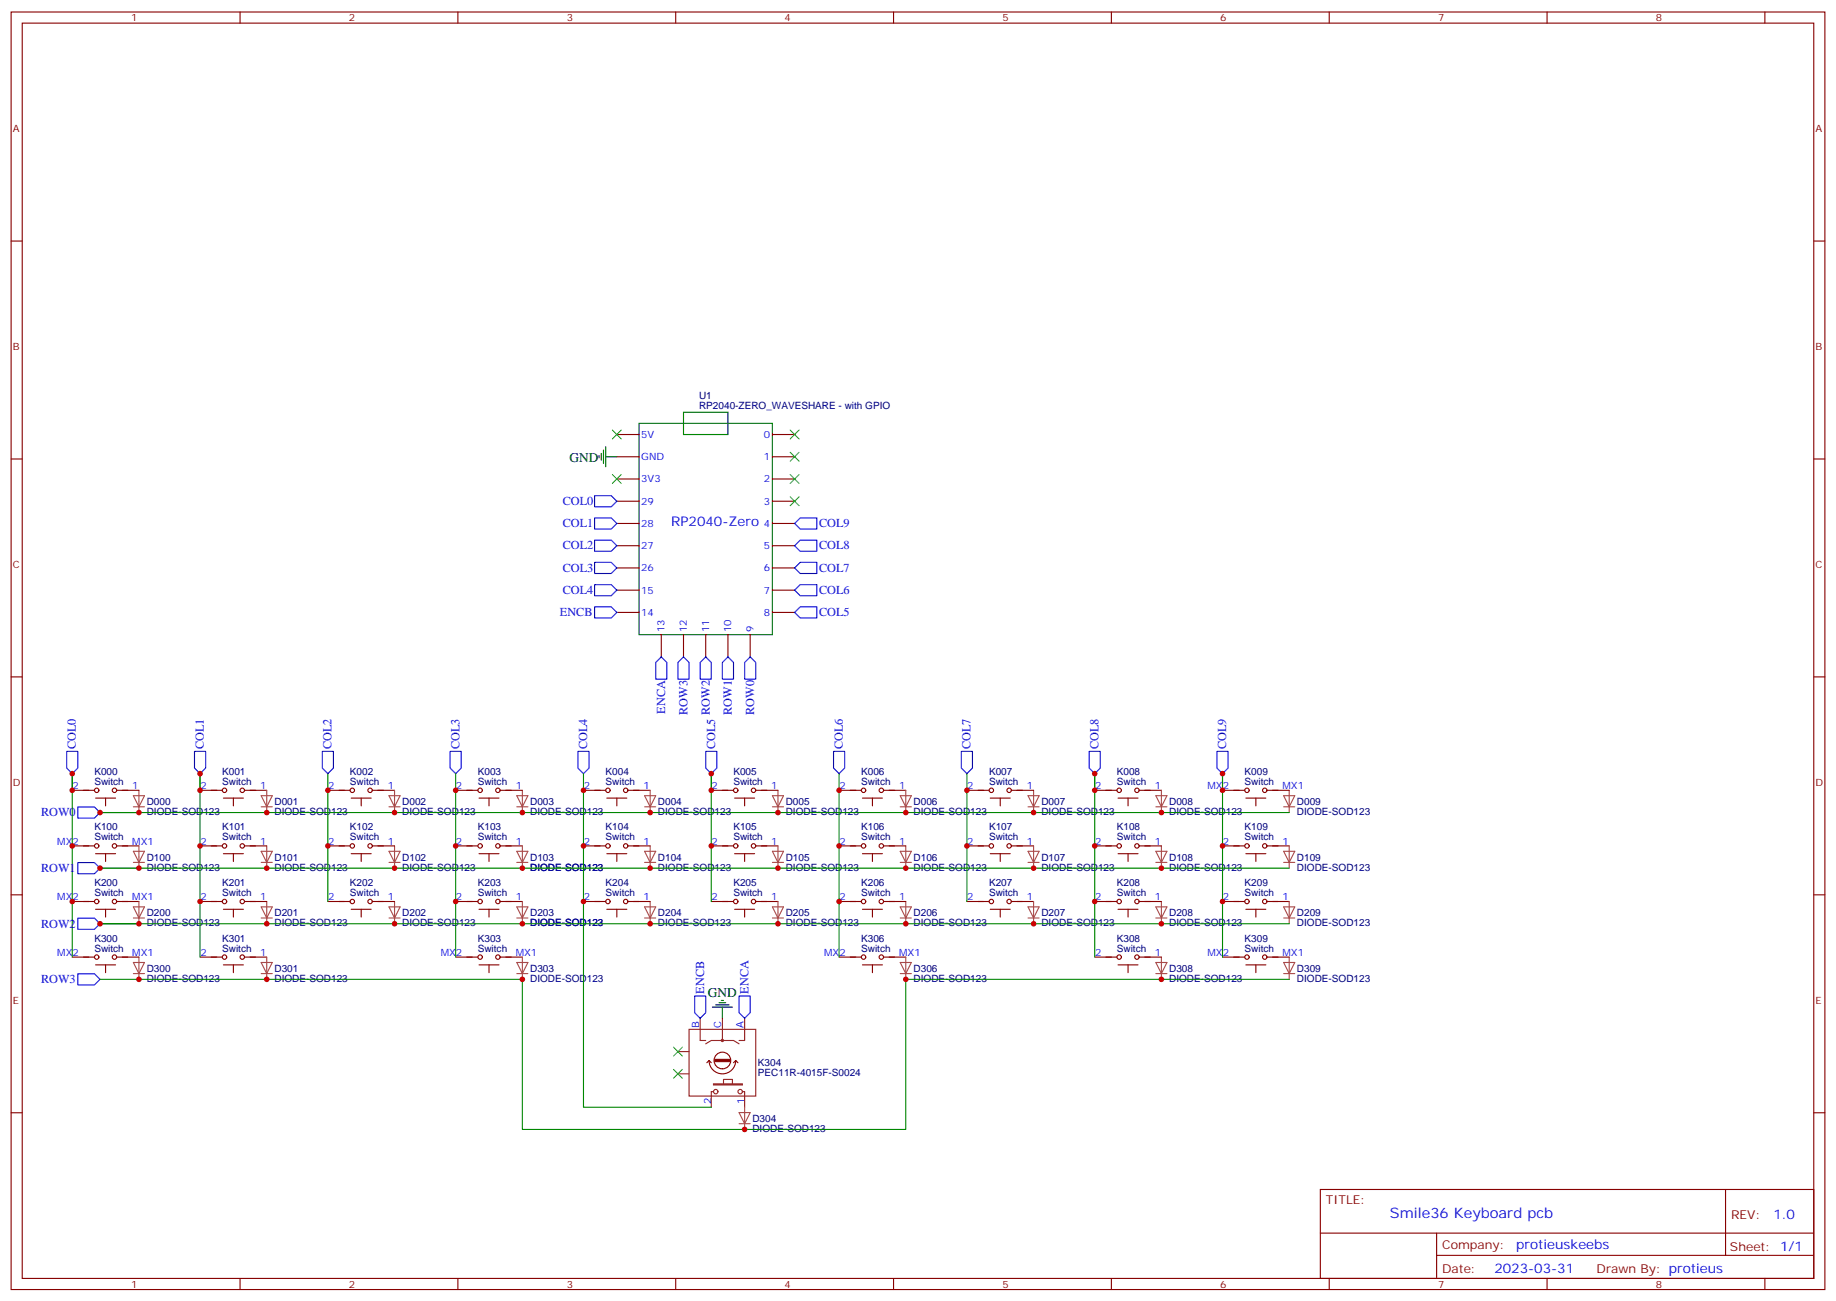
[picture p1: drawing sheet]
<svg xmlns="http://www.w3.org/2000/svg" width="583mm" height="413mm" viewBox="0 0 583 413" stroke-linecap="round" stroke-linejoin="round" font-family="sans-serif">
<g fill="none" stroke="#870000" stroke-width=".35">
<path d="M3.5 3.8h575.8v405.4h-575.8zM7.1 7.3h568.6v398.3h-568.6zM76.2 3.8v3.5M145.3 3.8v3.5M214.5 3.8v3.5M283.6 3.8v3.5M352.8 3.8v3.5M421.9 3.8v3.5M491.1 3.8v3.5M560.2 3.8v3.5M3.5 76.5h3.6M575.7 76.5h3.6"/>
<path d="M195.8 137.9h7M245.2 137.9h7M3.5 145.6h3.6M195.8 144.9h7M195.8 152h7M195.8 159h7M245.2 144.9h7M245.2 152h7M245.2 159h7M575.7 145.6h3.6M195.8 166.1h7M195.8 173.1h7"/>
<path d="M245.2 166.1h7M245.2 173.1h7M195.8 180.2h7M195.8 187.3h7M195.8 194.3h7M245.2 180.2h7M245.2 187.3h7M245.2 194.3h7M3.5 214.8h3.6M209.9 201.4v7M217 201.4v7M224 201.4v7"/>
<path d="M231.1 201.4v7M238.1 201.4v7M575.7 214.8h3.6M22.9 250.8h7.1M30.3 253.2h6.4M33.5 253.2v2.5M37 250.8h7.1M63.5 250.8h7.1M70.9 253.2h6.4M74.1 253.2v2.5M77.6 250.8h7.1M104.1 250.8h7"/>
<path d="M111.5 253.2h6.3M114.7 253.2v2.5M118.2 250.8h7M144.6 250.8h7.1M152 253.2h6.4M155.2 253.2v2.5M158.7 250.8h7.1M185.2 250.8h7.1M192.6 253.2h6.4M195.8 253.2v2.5M199.3 250.8h7.1M225.8 250.8h7"/>
<path d="M233.2 253.2h6.3M236.4 253.2v2.5M239.9 250.8h7M266.3 250.8h7.1M273.8 253.2h6.3M276.9 253.2v2.5M280.5 250.8h7M306.9 250.8h7.1M314.3 253.2h6.4M317.5 253.2v2.5M321 250.8h7.1M347.5 250.8h7"/>
<path d="M354.9 253.2h6.3M358.1 253.2v2.5M361.6 250.8h7.1M388.1 250.8h7M395.5 253.2h6.3M398.6 253.2v2.5M402.2 250.8h7M22.9 268.4h7.1M30.3 270.9h6.4M33.5 270.9v2.4M37 268.4h7.1M63.5 268.4h7.1"/>
<path d="M70.9 270.9h6.4M74.1 270.9v2.4M77.6 268.4h7.1M104.1 268.4h7M111.5 270.9h6.3M114.7 270.9v2.4M118.2 268.4h7M144.6 268.4h7.1M152 270.9h6.4M155.2 270.9v2.4M158.7 268.4h7.1M185.2 268.4h7.1"/>
<path d="M192.6 270.9h6.4M195.8 270.9v2.4M199.3 268.4h7.1M225.8 268.4h7M233.2 270.9h6.3M236.4 270.9v2.4M239.9 268.4h7M266.3 268.4h7.1M273.8 270.9h6.3M276.9 270.9v2.4M280.5 268.4h7M306.9 268.4h7.1"/>
<path d="M314.3 270.9h6.4M317.5 270.9v2.4M321 268.4h7.1M347.5 268.4h7M354.9 270.9h6.3M358.1 270.9v2.4M361.6 268.4h7.1M388.1 268.4h7M395.5 270.9h6.3M398.6 270.9v2.4M402.2 268.4h7M3.5 283.9h3.6"/>
<path d="M22.9 286h7.1M30.3 288.5h6.4M33.5 288.5v2.5M37 286h7.1M63.5 286h7.1M70.9 288.5h6.4M74.1 288.5v2.5M77.6 286h7.1M104.1 286h7M111.5 288.5h6.3M114.7 288.5v2.5M118.2 286h7"/>
<path d="M144.6 286h7.1M152 288.5h6.4M155.2 288.5v2.5M158.7 286h7.1M185.2 286h7.1M192.6 288.5h6.4M195.8 288.5v2.5M199.3 286h7.1M225.8 286h7M233.2 288.5h6.3M236.4 288.5v2.5M239.9 286h7"/>
<path d="M266.3 286h7.1M273.8 288.5h6.3M276.9 288.5v2.5M280.5 286h7M306.9 286h7.1M314.3 288.5h6.4M317.5 288.5v2.5M321 286h7.1M347.5 286h7M354.9 288.5h6.3M358.1 288.5v2.5M361.6 286h7.1"/>
<path d="M388.1 286h7M395.5 288.5h6.3M398.6 288.5v2.5M402.2 286h7M575.7 283.9h3.6M22.9 303.7h7.1M30.3 306.1h6.4M33.5 306.1v2.5M37 303.7h7.1M63.5 303.7h7.1M70.9 306.1h6.4M74.1 306.1v2.5"/>
<path d="M77.6 303.7h7.1M144.6 303.7h7.1M152 306.1h6.4M155.2 306.1v2.5M158.7 303.7h7.1M266.3 303.7h7.1M273.8 306.1h6.3M276.9 306.1v2.5M280.5 303.7h7M347.5 303.7h7M354.9 306.1h6.3M358.1 306.1v2.5"/>
<path d="M361.6 303.7h7.1M388.1 303.7h7M395.5 306.1h6.3M398.6 306.1v2.5M402.2 303.7h7M3.5 353.1h3.6M575.7 353.1h3.6M419.1 377.4h156.6v28.2h-156.6zM547.7 377.4v20.9M419.1 391.2h156.5M456 398.3h119.6M456 391.2v14.2"/>
<path d="M76.2 405.6v3.6M145.3 405.6v3.6M214.5 405.6v3.6M283.6 405.6v3.6M352.8 405.6v3.6M421.9 405.6v3.6M491.1 405.6v3.6M560.2 405.6v3.6"/>
<circle cx="30.7" cy="250.8" r=".71"/>
<circle cx="36.3" cy="250.8" r=".71"/>
<circle cx="71.3" cy="250.8" r=".71"/>
<circle cx="76.9" cy="250.8" r=".71"/>
<circle cx="111.8" cy="250.8" r=".71"/>
<circle cx="117.5" cy="250.8" r=".71"/>
<circle cx="152.4" cy="250.8" r=".71"/>
<circle cx="158" cy="250.8" r=".71"/>
<circle cx="193" cy="250.8" r=".71"/>
<circle cx="198.6" cy="250.8" r=".71"/>
<circle cx="233.5" cy="250.8" r=".71"/>
<circle cx="239.2" cy="250.8" r=".71"/>
<circle cx="274.1" cy="250.8" r=".71"/>
<circle cx="279.8" cy="250.8" r=".71"/>
<circle cx="314.7" cy="250.8" r=".71"/>
<circle cx="320.3" cy="250.8" r=".71"/>
<circle cx="355.2" cy="250.8" r=".71"/>
<circle cx="360.9" cy="250.8" r=".71"/>
<circle cx="395.8" cy="250.8" r=".71"/>
<circle cx="401.5" cy="250.8" r=".71"/>
<circle cx="30.7" cy="268.4" r=".71"/>
<circle cx="36.3" cy="268.4" r=".71"/>
<circle cx="71.3" cy="268.4" r=".71"/>
<circle cx="76.9" cy="268.4" r=".71"/>
<circle cx="111.8" cy="268.4" r=".71"/>
<circle cx="117.5" cy="268.4" r=".71"/>
<circle cx="152.4" cy="268.4" r=".71"/>
<circle cx="158" cy="268.4" r=".71"/>
<circle cx="193" cy="268.4" r=".71"/>
<circle cx="198.6" cy="268.4" r=".71"/>
<circle cx="233.5" cy="268.4" r=".71"/>
<circle cx="239.2" cy="268.4" r=".71"/>
<circle cx="274.1" cy="268.4" r=".71"/>
<circle cx="279.8" cy="268.4" r=".71"/>
<circle cx="314.7" cy="268.4" r=".71"/>
<circle cx="320.3" cy="268.4" r=".71"/>
<circle cx="355.2" cy="268.4" r=".71"/>
<circle cx="360.9" cy="268.4" r=".71"/>
<circle cx="395.8" cy="268.4" r=".71"/>
<circle cx="401.5" cy="268.4" r=".71"/>
<circle cx="30.7" cy="286" r=".71"/>
<circle cx="36.3" cy="286" r=".71"/>
<circle cx="71.3" cy="286" r=".71"/>
<circle cx="76.9" cy="286" r=".71"/>
<circle cx="111.8" cy="286" r=".71"/>
<circle cx="117.5" cy="286" r=".71"/>
<circle cx="152.4" cy="286" r=".71"/>
<circle cx="158" cy="286" r=".71"/>
<circle cx="193" cy="286" r=".71"/>
<circle cx="198.6" cy="286" r=".71"/>
<circle cx="233.5" cy="286" r=".71"/>
<circle cx="239.2" cy="286" r=".71"/>
<circle cx="274.1" cy="286" r=".71"/>
<circle cx="279.8" cy="286" r=".71"/>
<circle cx="314.7" cy="286" r=".71"/>
<circle cx="320.3" cy="286" r=".71"/>
<circle cx="355.2" cy="286" r=".71"/>
<circle cx="360.9" cy="286" r=".71"/>
<circle cx="395.8" cy="286" r=".71"/>
<circle cx="401.5" cy="286" r=".71"/>
<circle cx="30.7" cy="303.7" r=".71"/>
<circle cx="36.3" cy="303.7" r=".71"/>
<circle cx="71.3" cy="303.7" r=".71"/>
<circle cx="76.9" cy="303.7" r=".71"/>
<circle cx="152.4" cy="303.7" r=".71"/>
<circle cx="158" cy="303.7" r=".71"/>
<circle cx="274.1" cy="303.7" r=".71"/>
<circle cx="279.8" cy="303.7" r=".71"/>
<circle cx="355.2" cy="303.7" r=".71"/>
<circle cx="360.9" cy="303.7" r=".71"/>
<circle cx="395.8" cy="303.7" r=".71"/>
<circle cx="401.5" cy="303.7" r=".71"/>
</g>
<path d="M202.8 134.3h42.4v67.1h-42.4zM217 130.8h14.1v7.1h-14.1zM190.1 144.6v.7M190.9 143.9v2.1M191.6 142.8v4.2M192.3 144.9h3.5M192.3 141.7v6.4M226.1 319.5h6.4M227.2 318.8h4.2M228.2 318.1h2.2M229 317.4h.7M229.3 319.5v3.6" fill="none" stroke="#000" stroke-width=".35"/>
<g fill="none" stroke="#a64a4a" stroke-width=".35">
<path d="M42.3 252.5h3.6l-1.8 3.5zM42.3 256h3.6M44.1 250.8v3.4M44.1 254.3v3.5M82.9 256h3.5M82.9 252.5h3.5l-1.7 3.5zM84.7 250.8v3.4M84.7 254.3v3.5M123.5 256h3.5M123.5 252.5h3.5l-1.8 3.5zM125.2 250.8v3.4M125.2 254.3v3.5"/>
<path d="M164 256h3.6M164 252.5h3.6l-1.8 3.5zM165.8 250.8v3.4M165.8 254.3v3.5M204.6 256h3.5M204.6 252.5h3.5l-1.7 3.5zM206.4 250.8v3.4M206.4 254.3v3.5M245.2 256h3.5M245.2 252.5h3.5l-1.8 3.5zM246.9 250.8v3.4M246.9 254.3v3.5"/>
<path d="M285.8 256h3.5M285.8 252.5h3.5l-1.8 3.5zM287.5 250.8v3.4M287.5 254.3v3.5M326.3 256h3.5M326.3 252.5h3.5l-1.7 3.5zM328.1 250.8v3.4M328.1 254.3v3.5M366.9 256h3.5M366.9 252.5h3.5l-1.7 3.5zM368.7 250.8v3.4M368.7 254.3v3.5"/>
<path d="M407.5 256h3.5M407.5 252.5h3.5l-1.8 3.5zM409.2 250.8v3.4M409.2 254.3v3.5M42.3 273.6h3.6M42.3 270.1h3.6l-1.8 3.5zM44.1 268.4v3.5M44.1 272v3.4M82.9 273.6h3.5M82.9 270.1h3.5l-1.7 3.5zM84.7 268.4v3.5M84.7 272v3.4"/>
<path d="M123.5 273.6h3.5M123.5 270.1h3.5l-1.8 3.5zM125.2 268.4v3.5M125.2 272v3.4M164 273.6h3.6M164 270.1h3.6l-1.8 3.5zM165.8 268.4v3.5M165.8 272v3.4M204.6 273.6h3.5M204.6 270.1h3.5l-1.7 3.5zM206.4 268.4v3.5M206.4 272v3.4"/>
<path d="M245.2 273.6h3.5M245.2 270.1h3.5l-1.8 3.5zM246.9 268.4v3.5M246.9 272v3.4M285.8 273.6h3.5M285.8 270.1h3.5l-1.8 3.5zM287.5 268.4v3.5M287.5 272v3.4M326.3 273.6h3.5M326.3 270.1h3.5l-1.7 3.5zM328.1 268.4v3.5M328.1 272v3.4"/>
<path d="M366.9 270.1h3.5l-1.7 3.5zM366.9 273.6h3.5M368.7 268.4v3.5M368.7 272v3.4M407.5 273.6h3.5M407.5 270.1h3.5l-1.8 3.5zM409.2 268.4v3.5M409.2 272v3.4M42.3 291.3h3.6M42.3 287.7h3.6l-1.8 3.6zM44.1 286v3.5M44.1 289.6v3.5"/>
<path d="M82.9 291.3h3.5M82.9 287.7h3.5l-1.7 3.6zM84.7 286v3.5M84.7 289.6v3.5M123.5 291.3h3.5M123.5 287.7h3.5l-1.8 3.6zM125.2 286v3.5M125.2 289.6v3.5M164 291.3h3.6M164 287.7h3.6l-1.8 3.6zM165.8 286v3.5M165.8 289.6v3.5"/>
<path d="M204.6 291.3h3.5M204.6 287.7h3.5l-1.7 3.6zM206.4 286v3.5M206.4 289.6v3.5M245.2 291.3h3.5M245.2 287.7h3.5l-1.8 3.6zM246.9 286v3.5M246.9 289.6v3.5M285.8 291.3h3.5M285.8 287.7h3.5l-1.8 3.6zM287.5 286v3.5M287.5 289.6v3.5"/>
<path d="M326.3 291.3h3.5M326.3 287.7h3.5l-1.7 3.6zM328.1 286v3.5M328.1 289.6v3.5M366.9 287.7h3.5l-1.7 3.6zM366.9 291.3h3.5M368.7 286v3.5M368.7 289.6v3.5M407.5 291.3h3.5M407.5 287.7h3.5l-1.8 3.6zM409.2 286v3.5M409.2 289.6v3.5"/>
<path d="M42.3 305.4h3.6l-1.8 3.5zM42.3 308.9h3.6M44.1 303.7v3.4M44.1 307.3v3.4M82.9 308.9h3.5M82.9 305.4h3.5l-1.7 3.5zM84.7 303.7v3.4M84.7 307.3v3.4M164 308.9h3.6M164 305.4h3.6l-1.8 3.5zM165.8 303.7v3.4M165.8 307.3v3.4"/>
<path d="M285.8 308.9h3.5M285.8 305.4h3.5l-1.8 3.5zM287.5 303.7v3.4M287.5 307.3v3.4M366.9 308.9h3.5M366.9 305.4h3.5l-1.7 3.5zM368.7 303.7v3.4M368.7 307.3v3.4M407.5 308.9h3.5M407.5 305.4h3.5l-1.8 3.5zM409.2 303.7v3.4M409.2 307.3v3.4"/>
<path d="M234.6 353h3.5l-1.7 3.5zM234.6 356.5h3.5M236.4 351.3v3.5M236.4 354.9v3.5"/>
</g>
<g fill="none" stroke="#8c2424" stroke-width=".35">
<path d="M215.2 333.7h3.5M218.7 326.6h21.2v21.2h-21.2zM222.2 323.1v7h1.8M224 331.2l1.8-1.1h7l1.8 1.1M229.3 323.1v7M236.4 323.1v7h-1.8M215.2 340.7h3.5M226.5 343.9h9.2v.3h-9.2zM226.5 346.4h-.7v4.9M229.7 343.9v-1.4h2.8v1.4M235.7 346.4h.7v4.9"/>
<circle cx="229.3" cy="330.1" r=".35"/>
<circle cx="227.2" cy="346.4" r=".71"/>
<circle cx="235" cy="346.4" r=".71"/>
</g>
<path d="M225.1 336.5a4.2 4.2 0 0 0 4.2 4.2 4.2 4.2 0 0 0 4.2-4.2M225.1 336.5l-.7 .7M225.1 336.5l.7 .7M226.8 336.1h5M226.8 336.5h5M226.8 336.8h5M229.2 339.1a2.65 2.65 0 0 1-2.2-3.8 2.65 2.65 0 0 1 4.4-.4 2.65 2.65 0 0 1-1.5 4.2h-.6M233.5 336.5l-.7 .7M233.5 336.5l.7 .7" fill="none" stroke="#850000" stroke-width=".35"/>
<g fill="none" stroke="#008700" stroke-width=".35">
<path d="M22.9 245.5v58.2M31.7 257.8h377.5M63.5 245.5v58.2M104.1 245.5v40.5M144.6 245.5v58.2M185.2 245.5v105.8h40.6M225.8 245.5v40.5M266.3 245.5v58.2M306.9 245.5v40.5M347.5 245.5v58.2M388.1 245.5v58.2M31.7 275.4h377.5"/>
<path d="M31.7 293.1h377.5M31.7 310.7h134.1v47.7h121.7v-47.7h121.7"/>
</g>
<g fill="none" stroke="#00f" stroke-width=".35">
<path d="M188.7 157.3h5.3l1.8 1.7-1.8 1.8h-5.3zM188.7 164.3h5.3l1.8 1.8-1.8 1.8h-5.3zM188.7 171.4h5.3l1.8 1.7-1.8 1.8h-5.3zM188.7 178.4h5.3l1.8 1.8-1.8 1.8h-5.3zM252.2 173.1l1.8-1.7h5.3v3.5h-5.3zM252.2 166.1l1.8-1.8h5.3v3.6h-5.3zM188.7 185.5h5.3l1.8 1.8-1.8 1.7h-5.3zM188.7 192.5h5.3l1.8 1.8-1.8 1.8h-5.3zM252.2 194.3l1.8-1.8h5.3v3.6h-5.3zM252.2 187.3l1.8-1.8h5.3v3.5h-5.3zM252.2 180.2l1.8-1.8h5.3v3.6h-5.3zM208.1 210.2l1.8-1.8 1.8 1.8v5.3h-3.6z"/>
<path d="M217 208.4l1.7 1.8v5.3h-3.5v-5.3zM224 208.4l1.8 1.8v5.3h-3.6v-5.3zM231.1 208.4l1.7 1.8v5.3h-3.5v-5.3zM238.1 208.4l1.8 1.8v5.3h-3.5v-5.3zM21.2 238.4h3.5v5.3l-1.8 1.8-1.7-1.8zM61.7 238.4h3.6v5.3l-1.8 1.8-1.8-1.8zM102.3 238.4h3.5v5.3l-1.7 1.8-1.8-1.8zM142.9 238.4h3.5v5.3l-1.8 1.8-1.7-1.8zM183.4 238.4h3.6v5.3l-1.8 1.8-1.8-1.8zM224 238.4h3.5v5.3l-1.7 1.8-1.8-1.8zM264.6 238.4h3.5v5.3l-1.8 1.8-1.7-1.8zM305.2 238.4h3.5v5.3l-1.8 1.8-1.7-1.8z"/>
<path d="M345.7 238.4h3.5v5.3l-1.7 1.8-1.8-1.8zM386.3 238.4h3.5v5.3l-1.7 1.8-1.8-1.8zM24.7 256h5.3l1.7 1.8-1.7 1.8h-5.3zM24.7 273.7h5.3l1.7 1.7-1.7 1.8h-5.3zM24.7 291.3h5.3l1.7 1.8-1.7 1.8h-5.3zM24.7 309h5.3l1.7 1.7-1.7 1.8h-5.3zM220.5 316h3.5v5.3l-1.8 1.8-1.7-1.8zM234.6 316h3.5v5.3l-1.7 1.8-1.8-1.8z"/>
</g>
<g fill="none" stroke="#3c3" stroke-width=".35">
<path d="M194.4 136.5l2.8 2.8M197.2 136.5l-2.8 2.8M250.8 136.5l2.8 2.8M253.6 136.5l-2.8 2.8M194.4 150.6l2.8 2.8M197.2 150.6l-2.8 2.8M250.8 157.6l2.8 2.8M250.8 150.6l2.8 2.8M250.8 143.5l2.8 2.8M253.6 157.6l-2.8 2.8M253.6 150.6l-2.8 2.8M253.6 143.5l-2.8 2.8"/>
<path d="M213.8 332.2l2.8 2.9M213.8 339.3l2.8 2.8M216.6 332.2l-2.8 2.9M216.6 339.3l-2.8 2.8"/>
</g>
<g fill="#c00">
<circle cx="84.7" cy="257.8" r=".88"/>
<circle cx="125.2" cy="257.8" r=".88"/>
<circle cx="165.8" cy="257.8" r=".88"/>
<circle cx="206.4" cy="257.8" r=".88"/>
<circle cx="246.9" cy="257.8" r=".88"/>
<circle cx="287.5" cy="257.8" r=".88"/>
<circle cx="328.1" cy="257.8" r=".88"/>
<circle cx="368.7" cy="257.8" r=".88"/>
<circle cx="84.7" cy="275.4" r=".88"/>
<circle cx="125.2" cy="275.4" r=".88"/>
<circle cx="165.8" cy="275.4" r=".88"/>
<circle cx="206.4" cy="275.4" r=".88"/>
<circle cx="246.9" cy="275.4" r=".88"/>
<circle cx="287.5" cy="275.4" r=".88"/>
<circle cx="328.1" cy="275.4" r=".88"/>
<circle cx="368.7" cy="275.4" r=".88"/>
<circle cx="84.7" cy="293.1" r=".88"/>
<circle cx="125.2" cy="293.1" r=".88"/>
<circle cx="165.8" cy="293.1" r=".88"/>
<circle cx="206.4" cy="293.1" r=".88"/>
<circle cx="246.9" cy="293.1" r=".88"/>
<circle cx="287.5" cy="293.1" r=".88"/>
<circle cx="328.1" cy="293.1" r=".88"/>
<circle cx="368.7" cy="293.1" r=".88"/>
<circle cx="22.9" cy="268.4" r=".88"/>
<circle cx="22.9" cy="286" r=".88"/>
<circle cx="63.5" cy="268.4" r=".88"/>
<circle cx="63.5" cy="286" r=".88"/>
<circle cx="225.8" cy="268.4" r=".88"/>
<circle cx="347.5" cy="268.4" r=".88"/>
<circle cx="347.5" cy="286" r=".88"/>
<circle cx="388.1" cy="268.4" r=".88"/>
<circle cx="388.1" cy="286" r=".88"/>
<circle cx="22.9" cy="250.8" r=".88"/>
<circle cx="63.5" cy="250.8" r=".88"/>
<circle cx="225.8" cy="250.8" r=".88"/>
<circle cx="388.1" cy="250.8" r=".88"/>
<circle cx="44.1" cy="257.8" r=".88"/>
<circle cx="44.1" cy="275.4" r=".88"/>
<circle cx="44.1" cy="293.1" r=".88"/>
<circle cx="22.9" cy="245.5" r=".88"/>
<circle cx="63.5" cy="245.5" r=".88"/>
<circle cx="225.8" cy="245.5" r=".88"/>
<circle cx="347.5" cy="245.5" r=".88"/>
<circle cx="388.1" cy="245.5" r=".88"/>
<circle cx="31.8" cy="293.1" r=".88"/>
<circle cx="31.8" cy="275.4" r=".88"/>
<circle cx="31.8" cy="257.8" r=".88"/>
<circle cx="104.1" cy="250.8" r=".88"/>
<circle cx="104.1" cy="268.4" r=".88"/>
<circle cx="306.9" cy="250.8" r=".88"/>
<circle cx="306.9" cy="268.4" r=".88"/>
<circle cx="144.6" cy="250.8" r=".88"/>
<circle cx="144.6" cy="268.4" r=".88"/>
<circle cx="144.6" cy="286" r=".88"/>
<circle cx="266.3" cy="250.8" r=".88"/>
<circle cx="266.3" cy="268.4" r=".88"/>
<circle cx="266.3" cy="286" r=".88"/>
<circle cx="347.5" cy="250.8" r=".88"/>
<circle cx="185.2" cy="286" r=".88"/>
<circle cx="185.2" cy="268.4" r=".88"/>
<circle cx="44.1" cy="310.7" r=".88"/>
<circle cx="84.7" cy="310.7" r=".88"/>
<circle cx="165.8" cy="310.7" r=".88"/>
<circle cx="287.5" cy="310.7" r=".88"/>
<circle cx="368.7" cy="310.7" r=".88"/>
<circle cx="236.4" cy="358.4" r=".88"/>
<circle cx="185.2" cy="250.8" r=".88"/>
</g>
<text font-size="4.6" fill="#00f" x="441.2" y="386.4">Smile36 Keyboard pcb</text>
<g font-size="4.2">
<text x="180.8" y="146.5">GND</text>
<text x="224.7" y="316.4">GND</text>
</g>
<g font-size="4.2" fill="#00f">
<text x="213.1" y="166.8">RP2040-Zero</text>
<text x="562.9" y="386.7">1.0</text>
<text x="481.3" y="396.2">protieuskeebs</text>
<text x="474.4" y="404">2023-03-31</text>
</g>
<g font-size="3.9" fill="#00f">
<text x="178.6" y="160.2">COL0</text>
<text x="178.6" y="167.3">COL1</text>
<text x="260" y="167.3">COL9</text>
<text x="178.6" y="174.3">COL2</text>
<text x="260" y="174.3">COL8</text>
<text x="178.6" y="181.4">COL3</text>
<text x="260" y="181.4">COL7</text>
<text x="178.6" y="188.4">COL4</text>
<text x="260" y="188.4">COL6</text>
<text x="177.7" y="195.5">ENCB</text>
<text x="260" y="195.5">COL5</text>
<text x="211.1" y="226.4" transform="rotate(-90 211.1 226.4)">ENCA</text>
<text x="218.2" y="226.8" transform="rotate(-90 218.2 226.8)">ROW3</text>
<text x="225.3" y="226.8" transform="rotate(-90 225.3 226.8)">ROW2</text>
<text x="232.3" y="226.8" transform="rotate(-90 232.3 226.8)">ROW1</text>
<text x="239.4" y="226.8" transform="rotate(-90 239.4 226.8)">ROW0</text>
<text x="24.1" y="237.7" transform="rotate(-90 24.1 237.7)">COL0</text>
<text x="64.7" y="237.7" transform="rotate(-90 64.7 237.7)">COL1</text>
<text x="105.3" y="237.7" transform="rotate(-90 105.3 237.7)">COL2</text>
<text x="145.8" y="237.7" transform="rotate(-90 145.8 237.7)">COL3</text>
<text x="186.4" y="237.7" transform="rotate(-90 186.4 237.7)">COL4</text>
<text x="227" y="237.7" transform="rotate(-90 227 237.7)">COL5</text>
<text x="267.5" y="237.7" transform="rotate(-90 267.5 237.7)">COL6</text>
<text x="308.1" y="237.7" transform="rotate(-90 308.1 237.7)">COL7</text>
<text x="348.7" y="237.7" transform="rotate(-90 348.7 237.7)">COL8</text>
<text x="389.2" y="237.7" transform="rotate(-90 389.2 237.7)">COL9</text>
<text x="13" y="259.1">ROW0</text>
<text x="13" y="276.7">ROW1</text>
<text x="13" y="294.4">ROW2</text>
<text x="13" y="312">ROW3</text>
<text x="223.5" y="315.3" transform="rotate(-90 223.5 315.3)">ENCB</text>
<text x="237.6" y="315.3" transform="rotate(-90 237.6 315.3)">ENCA</text>
</g>
<g font-size="3.9" fill="#800">
<text x="420.9" y="382">TITLE:</text>
<text x="549.5" y="386.7">REV:</text>
<text x="457.8" y="396.2">Company:</text>
<text x="549.1" y="396.8">Sheet: 1/1</text>
<text x="457.8" y="403.9">Date:</text>
<text x="506.8" y="403.9">Drawn By: protieus</text>
</g>
<g font-size="3.2" fill="#800">
<text x="41.6" y="6.8">1</text>
<text x="110.8" y="6.8">2</text>
<text x="179.9" y="6.8">3</text>
<text x="249.1" y="6.8">4</text>
<text x="318.2" y="6.8">5</text>
<text x="387.3" y="6.8">6</text>
<text x="456.5" y="6.8">7</text>
<text x="525.6" y="6.8">8</text>
<text x="4.1" y="41.9">A</text>
<text x="576.3" y="41.9">A</text>
<text x="4.1" y="111.1">B</text>
<text x="576.3" y="111.1">B</text>
<text x="4.1" y="180.2">C</text>
<text x="576.3" y="180.2">C</text>
<text x="4.1" y="249.3">D</text>
<text x="576.3" y="249.3">D</text>
<text x="4.1" y="318.5">E</text>
<text x="576.3" y="318.5">E</text>
<text x="41.6" y="408.6">1</text>
<text x="110.8" y="408.6">2</text>
<text x="179.9" y="408.6">3</text>
<text x="249.1" y="408.6">4</text>
<text x="318.2" y="408.6">5</text>
<text x="387.3" y="408.6">6</text>
<text x="456.5" y="408.6">7</text>
<text x="525.6" y="408.6">8</text>
</g>
<g font-size="3.2" fill="#000080">
<text x="221.9" y="129.8">RP2040-ZERO_WAVESHARE - with GPIO</text>
<text x="221.9" y="126.7">U1</text>
<text x="29.9" y="245.8">K000</text>
<text x="70.5" y="245.8">K001</text>
<text x="111.1" y="245.8">K002</text>
<text x="151.7" y="245.8">K003</text>
<text x="192.2" y="245.8">K004</text>
<text x="232.8" y="245.8">K005</text>
<text x="273.4" y="245.8">K006</text>
<text x="313.9" y="245.8">K007</text>
<text x="354.5" y="245.8">K008</text>
<text x="395.1" y="245.8">K009</text>
<text x="29.9" y="249">Switch</text>
<text x="70.5" y="249">Switch</text>
<text x="111.1" y="249">Switch</text>
<text x="151.7" y="249">Switch</text>
<text x="192.2" y="249">Switch</text>
<text x="232.8" y="249">Switch</text>
<text x="273.4" y="249">Switch</text>
<text x="313.9" y="249">Switch</text>
<text x="354.5" y="249">Switch</text>
<text x="395.1" y="249">Switch</text>
<text x="46.6" y="255.5">D000</text>
<text x="87.1" y="255.5">D001</text>
<text x="127.7" y="255.5">D002</text>
<text x="168.3" y="255.5">D003</text>
<text x="208.8" y="255.5">D004</text>
<text x="249.4" y="255.5">D005</text>
<text x="290" y="255.5">D006</text>
<text x="330.6" y="255.5">D007</text>
<text x="371.1" y="255.5">D008</text>
<text x="411.7" y="255.4">D009</text>
<text x="29.9" y="263.5">K100</text>
<text x="46.6" y="258.6">DIODE-SOD123</text>
<text x="70.5" y="263.5">K101</text>
<text x="87.1" y="258.6">DIODE-SOD123</text>
<text x="111.1" y="263.5">K102</text>
<text x="127.7" y="258.6">DIODE-SOD123</text>
<text x="151.7" y="263.5">K103</text>
<text x="168.3" y="258.6">DIODE-SOD123</text>
<text x="192.2" y="263.5">K104</text>
<text x="208.8" y="258.6">DIODE-SOD123</text>
<text x="232.8" y="263.5">K105</text>
<text x="249.4" y="258.6">DIODE-SOD123</text>
<text x="273.4" y="263.5">K106</text>
<text x="290" y="258.6">DIODE-SOD123</text>
<text x="313.9" y="263.5">K107</text>
<text x="330.6" y="258.6">DIODE-SOD123</text>
<text x="354.5" y="263.5">K108</text>
<text x="371.1" y="258.6">DIODE-SOD123</text>
<text x="395.1" y="263.5">K109</text>
<text x="411.7" y="258.6">DIODE-SOD123</text>
<text x="29.9" y="266.6">Switch</text>
<text x="70.5" y="266.6">Switch</text>
<text x="111.1" y="266.6">Switch</text>
<text x="151.7" y="266.6">Switch</text>
<text x="192.2" y="266.6">Switch</text>
<text x="232.8" y="266.6">Switch</text>
<text x="273.4" y="266.6">Switch</text>
<text x="313.9" y="266.6">Switch</text>
<text x="354.5" y="266.6">Switch</text>
<text x="395.1" y="266.6">Switch</text>
<text x="46.6" y="273.1">D100</text>
<text x="87.1" y="273.1">D101</text>
<text x="127.7" y="273.1">D102</text>
<text x="168.3" y="273.1">D103</text>
<text x="208.8" y="273.1">D104</text>
<text x="249.4" y="273.1">D105</text>
<text x="290" y="273.1">D106</text>
<text x="330.6" y="273.1">D107</text>
<text x="371.1" y="273.1">D108</text>
<text x="411.7" y="273.1">D109</text>
<text x="29.9" y="281.1">K200</text>
<text x="46.6" y="276.3">DIODE-SOD123</text>
<text x="70.5" y="281.1">K201</text>
<text x="87.1" y="276.3">DIODE-SOD123</text>
<text x="111.1" y="281.1">K202</text>
<text x="127.7" y="276.3">DIODE-SOD123</text>
<text x="151.7" y="281.1">K203</text>
<text x="168.3" y="276.3">DIODE-SOD123</text>
<text x="192.2" y="281.1">K204</text>
<text x="208.8" y="276.3">DIODE-SOD123</text>
<text x="232.8" y="281.1">K205</text>
<text x="249.4" y="276.3">DIODE-SOD123</text>
<text x="273.4" y="281.1">K206</text>
<text x="290" y="276.3">DIODE-SOD123</text>
<text x="313.9" y="281.1">K207</text>
<text x="330.6" y="276.3">DIODE-SOD123</text>
<text x="354.5" y="281.1">K208</text>
<text x="371.1" y="276.3">DIODE-SOD123</text>
<text x="395.1" y="281.1">K209</text>
<text x="411.7" y="276.2">DIODE-SOD123</text>
<text x="29.9" y="284.3">Switch</text>
<text x="70.5" y="284.3">Switch</text>
<text x="111.1" y="284.3">Switch</text>
<text x="151.7" y="284.3">Switch</text>
<text x="192.2" y="284.3">Switch</text>
<text x="232.8" y="284.3">Switch</text>
<text x="273.4" y="284.3">Switch</text>
<text x="313.9" y="284.3">Switch</text>
<text x="354.5" y="284.3">Switch</text>
<text x="395.1" y="284.3">Switch</text>
<text x="46.6" y="293.9">DIODE-SOD123</text>
<text x="46.6" y="290.7">D200</text>
<text x="87.1" y="293.9">DIODE-SOD123</text>
<text x="87.1" y="290.7">D201</text>
<text x="127.7" y="293.9">DIODE-SOD123</text>
<text x="127.7" y="290.7">D202</text>
<text x="168.3" y="293.9">DIODE-SOD123</text>
<text x="168.3" y="290.7">D203</text>
<text x="208.8" y="293.9">DIODE-SOD123</text>
<text x="208.8" y="290.7">D204</text>
<text x="249.4" y="293.9">DIODE-SOD123</text>
<text x="249.4" y="290.7">D205</text>
<text x="290" y="293.9">DIODE-SOD123</text>
<text x="290" y="290.7">D206</text>
<text x="330.6" y="293.9">DIODE-SOD123</text>
<text x="330.6" y="290.7">D207</text>
<text x="371.1" y="293.9">DIODE-SOD123</text>
<text x="371.1" y="290.7">D208</text>
<text x="411.7" y="293.9">DIODE-SOD123</text>
<text x="411.7" y="290.7">D209</text>
<text x="29.9" y="298.7">K300</text>
<text x="70.5" y="298.7">K301</text>
<text x="151.7" y="298.7">K303</text>
<text x="273.4" y="298.7">K306</text>
<text x="354.5" y="298.7">K308</text>
<text x="395.1" y="298.7">K309</text>
<text x="29.9" y="301.9">Switch</text>
<text x="70.5" y="301.9">Switch</text>
<text x="151.7" y="301.9">Switch</text>
<text x="273.4" y="301.9">Switch</text>
<text x="354.5" y="301.9">Switch</text>
<text x="395.1" y="301.9">Switch</text>
<text x="46.6" y="311.5">DIODE-SOD123</text>
<text x="46.6" y="308.4">D300</text>
<text x="87.1" y="311.5">DIODE-SOD123</text>
<text x="87.1" y="308.4">D301</text>
<text x="168.3" y="311.5">DIODE-SOD123</text>
<text x="168.3" y="308.4">D303</text>
<text x="290" y="311.5">DIODE-SOD123</text>
<text x="290" y="308.4">D306</text>
<text x="371.1" y="311.5">DIODE-SOD123</text>
<text x="371.1" y="308.4">D308</text>
<text x="411.7" y="311.5">DIODE-SOD123</text>
<text x="411.7" y="308.4">D309</text>
<text x="240.6" y="341.4">PEC11R-4015F-S0024</text>
<text x="240.6" y="338.3">K304</text>
<text x="238.8" y="359.2">DIODE-SOD123</text>
<text x="238.8" y="356">D304</text>
</g>
<g font-size="3.2" fill="#00f">
<text x="203.6" y="138.9">5V</text>
<text x="242.5" y="138.9">0</text>
<text x="203.6" y="146">GND</text>
<text x="242.5" y="146">1</text>
<text x="203.6" y="153">3V3</text>
<text x="242.5" y="153">2</text>
<text x="203.6" y="160.1">29</text>
<text x="242.5" y="160.1">3</text>
<text x="203.6" y="167.1">28</text>
<text x="242.5" y="167.1">4</text>
<text x="203.6" y="174.2">27</text>
<text x="242.5" y="174.2">5</text>
<text x="203.6" y="181.3">26</text>
<text x="242.5" y="181.3">6</text>
<text x="203.6" y="188.3">15</text>
<text x="242.5" y="188.3">7</text>
<text x="203.6" y="195.4">14</text>
<text x="242.5" y="195.4">8</text>
<text x="211" y="200.7" transform="rotate(-90 211 200.7)">13</text>
<text x="218" y="200.7" transform="rotate(-90 218 200.7)">12</text>
<text x="225.1" y="200.7" transform="rotate(-90 225.1 200.7)">11</text>
<text x="232.1" y="200.7" transform="rotate(-90 232.1 200.7)">10</text>
<text x="239.2" y="200.7" transform="rotate(-90 239.2 200.7)">9</text>
<text x="23" y="250.4">2</text>
<text x="42" y="250.4">1</text>
<text x="63.6" y="250.4">2</text>
<text x="82.5" y="250.4">1</text>
<text x="104.2" y="250.4">2</text>
<text x="123.1" y="250.4">1</text>
<text x="144.7" y="250.4">2</text>
<text x="163.7" y="250.4">1</text>
<text x="185.3" y="250.4">2</text>
<text x="204.3" y="250.4">1</text>
<text x="225.9" y="250.4">2</text>
<text x="244.8" y="250.4">1</text>
<text x="266.4" y="250.4">2</text>
<text x="285.4" y="250.4">1</text>
<text x="307" y="250.4">2</text>
<text x="326" y="250.4">1</text>
<text x="347.6" y="250.4">2</text>
<text x="366.5" y="250.4">1</text>
<text x="383.3" y="250.4">MX2</text>
<text x="407.1" y="250.4">MX1</text>
<text x="18.2" y="268">MX2</text>
<text x="42" y="268">MX1</text>
<text x="63.6" y="268">2</text>
<text x="82.5" y="268">1</text>
<text x="104.2" y="268">2</text>
<text x="123.1" y="268">1</text>
<text x="144.7" y="268">2</text>
<text x="163.7" y="268">1</text>
<text x="185.3" y="268">2</text>
<text x="204.3" y="268">1</text>
<text x="225.9" y="268">2</text>
<text x="244.8" y="268">1</text>
<text x="266.4" y="268">2</text>
<text x="285.4" y="268">1</text>
<text x="307" y="268">2</text>
<text x="326" y="268">1</text>
<text x="347.6" y="268">2</text>
<text x="366.5" y="268">1</text>
<text x="388.2" y="268">2</text>
<text x="407.1" y="268">1</text>
<text x="18.2" y="285.7">MX2</text>
<text x="42" y="285.7">MX1</text>
<text x="63.6" y="285.7">2</text>
<text x="82.5" y="285.7">1</text>
<text x="104.2" y="285.7">2</text>
<text x="123.1" y="285.7">1</text>
<text x="144.7" y="285.7">2</text>
<text x="163.7" y="285.7">1</text>
<text x="185.3" y="285.7">2</text>
<text x="204.3" y="285.7">1</text>
<text x="225.9" y="285.7">2</text>
<text x="244.8" y="285.7">1</text>
<text x="266.4" y="285.7">2</text>
<text x="285.4" y="285.7">1</text>
<text x="307" y="285.7">2</text>
<text x="326" y="285.7">1</text>
<text x="347.6" y="285.7">2</text>
<text x="366.5" y="285.7">1</text>
<text x="388.2" y="285.7">2</text>
<text x="407.1" y="285.7">1</text>
<text x="18.2" y="303.3">MX2</text>
<text x="42" y="303.3">MX1</text>
<text x="63.6" y="303.3">2</text>
<text x="82.5" y="303.3">1</text>
<text x="139.9" y="303.3">MX2</text>
<text x="163.7" y="303.3">MX1</text>
<text x="261.6" y="303.3">MX2</text>
<text x="285.4" y="303.3">MX1</text>
<text x="347.6" y="303.3">2</text>
<text x="366.5" y="303.3">1</text>
<text x="383.3" y="303.3">MX2</text>
<text x="407.1" y="303.3">MX1</text>
<text x="221.9" y="326.2" transform="rotate(-90 221.9 326.2)">B</text>
<text x="229" y="326.2" transform="rotate(-90 229 326.2)">C</text>
<text x="236" y="326.2" transform="rotate(-90 236 326.2)">A</text>
<text x="225.8" y="350.1" transform="rotate(-90 225.8 350.1)">2</text>
<text x="236.4" y="350.1" transform="rotate(-90 236.4 350.1)">1</text>
</g>
</svg>
